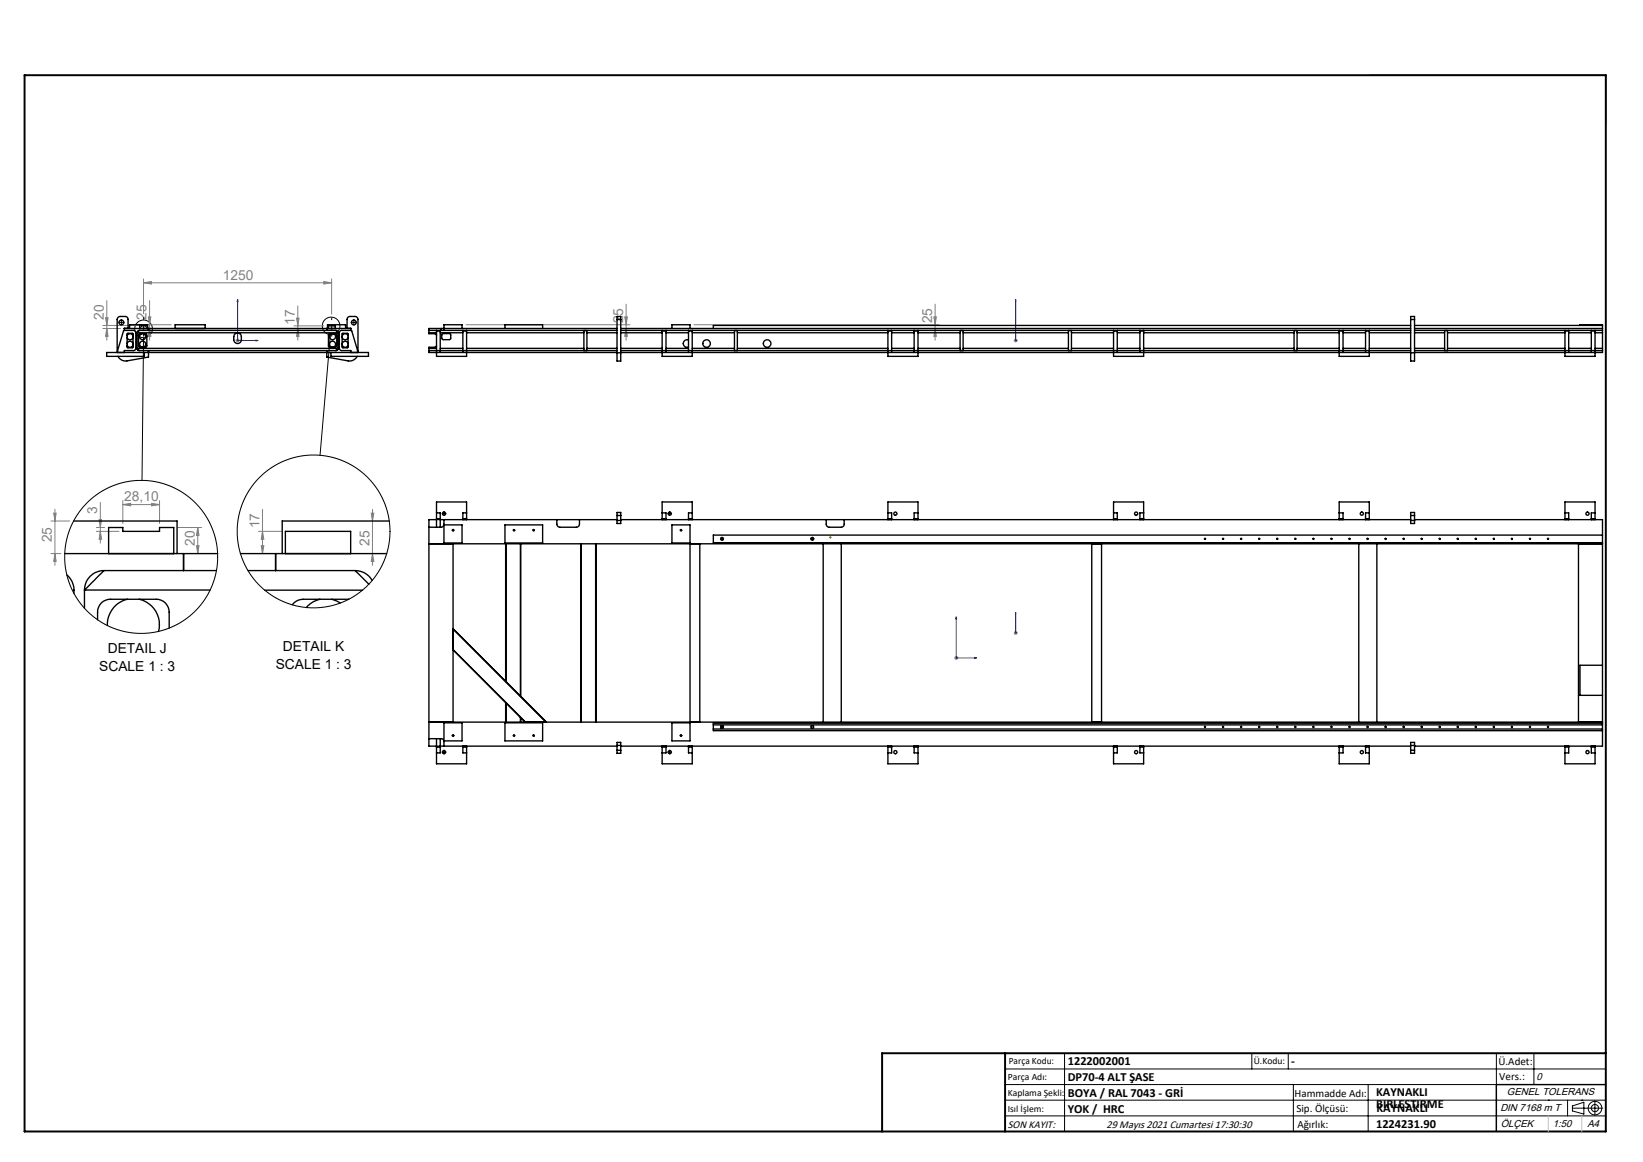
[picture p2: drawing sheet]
<svg xmlns="http://www.w3.org/2000/svg" width="420mm" height="297mm" viewBox="0 0 420 297" stroke-linecap="round" stroke-linejoin="round" font-family="sans-serif">
<g fill="none" stroke="#000" stroke-width=".26">
<path d="M350.2 19.2h60.3v12.6M30.9 82.4h.2M31 82.3v.2M36.7 86.3l-.4 36.5M84.5 85.5l-2.7 30.9M90.3 82.4h.3M90.5 82.3v.2M113.4 131.3h.2M113.5 131.2v.2M115.6 135.6a.19 .19 0 0 1 .2-.3 .19 .19 0 0 1 .2 .3 .19 .19 0 0 1-.3 .1M115.7 135.5h.2M115.8 135.4v.2"/>
<path d="M131.2 135.6l.1-.3 .2 .1 .1 .2-.3 .1M136.2 135.6l.1-.2h.2v.3h-.2M171.1 131.3h.2M171.2 131.2v.2M173.9 135.6v-.2h.3l.1 .2-.3 .1M184.2 137.8a.36 .36 0 0 1 .3-.4 .36 .36 0 0 1 .4 .4 .36 .36 0 0 1-.4 .3M184.5 137.7h.1M184.6 137.7v.1M207.3 137.8a.36 .36 0 0 1 .3-.4 .36 .36 0 0 1 .4 .4 .36 .36 0 0 1-.5 .3M207.5 137.7h.3M207.6 137.7v.1M307.9 137.8l.2-.2 .1 .2-.2 .1"/>
<path d="M312.5 137.8l.2-.2 .1 .2-.2 .1M317.1 137.8l.2-.2 .1 .2-.2 .1M321.7 137.8l.2-.2 .1 .2-.2 .1M326.3 137.8l.3-.2-.1 .3M330.9 137.8l.3-.2 .1 .2-.3 .1M335.6 137.8l.2-.2v.2l-.1 .1M340.2 137.8l.2-.2 .1 .1-.2 .2M344.8 137.8l.2-.2 .1 .2-.2 .1M349.4 137.8l.3-.2-.2 .3M354 137.8l.3-.2-.1 .3M358.6 137.8l.3-.2 .1 .2-.3 .1M363.3 137.8l.2-.2v.2l-.1 .1"/>
<path d="M367.9 137.8l.2-.2 .1 .1-.2 .2M372.5 137.8l.2-.2 .1 .2-.2 .1M377.1 137.8l.2-.2 .1 .2-.2 .1M381.7 137.8l.3-.2-.2 .3M386.3 137.8l.3-.2v.2l-.2 .1M390.9 137.8l.3-.2v.2l-.1 .1M395.6 137.8l.2-.2 .1 .2-.2 .1M113.4 192.3h.2M113.5 192.2v.1M115.6 188.1a.19 .19 0 0 1 .2-.3 .19 .19 0 0 1 .2 .3 .19 .19 0 0 1-.3 .1M115.7 188h.2M115.8 187.9v.2"/>
<path d="M131.2 188.1l.1-.3 .2 .1 .1 .2-.3 .1M136.2 188.1l.1-.2h.2v.3h-.2M171.1 192.3h.2M171.2 192.2v.1M173.9 188.1v-.2h.3l.1 .2-.3 .1M174 188h.2M174.1 187.9v.2M184.2 185.9a.36 .36 0 0 1 .3-.4 .36 .36 0 0 1 .4 .3 .36 .36 0 0 1-.4 .4M184.5 185.8h.1M184.6 185.7v.2M207.3 185.9a.36 .36 0 0 1 .3-.4 .36 .36 0 0 1 .4 .3 .36 .36 0 0 1-.5 .4M307.9 185.8l.2-.1 .1 .2h-.2"/>
<path d="M312.5 185.8l.2-.1 .1 .2h-.2M317.1 185.8l.1-.1h.2l-.2 .2M321.7 185.8l.3-.1-.2 .2M326.3 185.8l.3-.1-.1 .2M330.9 185.8l.3-.1 .1 .2h-.3M335.6 185.8l.2-.1v.2h-.1M340.2 185.8l.2-.1 .1 .1-.2 .1M344.8 185.8l.1-.1h.2l-.2 .2M349.4 185.8l.3-.1-.2 .2M354 185.8l.3-.1-.1 .2M358.6 185.8l.3-.1 .1 .2h-.3M363.3 185.8l.2-.1v.2h-.1"/>
<path d="M367.9 185.8l.2-.1 .1 .1-.2 .1M372.5 185.8l.1-.1h.2l-.2 .2M377.1 185.8l.1-.1h.2l-.2 .2M381.7 185.8l.3-.1-.2 .2M386.3 185.8l.3-.1v.2h-.2M390.9 185.8l.3-.1v.2h-.1M395.6 185.8l.2-.1 .1 .2h-.2M256.9 273.2h153.6M256.9 277.2h153.6M272.1 269.2v20M320 269.2v4M329.3 269.2v4"/>
<path d="M330.6 277.2v12M349.7 277.2v12M382.5 269.2v20M392.1 269.2v8M225.5 289.2h185M256.9 281.2h153.6M256.9 285.2h153.6M395.8 281.2h.1M400.7 281.2v4M402 283.2h7.7M402 282.7l2.9-1v3.1l-2.9-.9zM404.4 281.2h.1"/>
<path d="M407.7 281.3v3.8"/>
<circle cx="36.7" cy="84" r="2.26"/>
<circle cx="84.6" cy="83.3" r="2.25"/>
<circle cx="407.7" cy="283.2" r=".93"/>
<circle cx="407.7" cy="283.2" r="1.74"/>
</g>
<g fill="none" stroke="#00f" stroke-width=".26">
<path d="M60.7 76.5v10.5h5.3M60.7 76.5l.2 .6h-.3zM259.6 76.5v.6v-.6M259.6 76.5v10.5M65.4 86.9l.6 .1-.6 .2zM259.6 86.9v.3zM259.6 87h.1M244.4 157.7l.1 .5h-.2zM244.4 157.7v10.5h5.3M259.6 156.5v5.3M259.6 156.5v.6v-.6M249.1 168l.6 .2-.6 .1z"/>
<path d="M259.6 161.6v.3zM259.6 161.8h.1"/>
</g>
<g fill="none" stroke="#808080" stroke-width=".26">
<path d="M27.3 76.8v10.2M36.7 72.3l2-.3v.6zM36.7 71.3v8.9M36.7 72.3h48.1M38.2 76.8v10.2M76.1 78.2v8.8M82.8 72l2 .3-2 .3zM84.8 71.3v9M160.1 77.7v9.3M239 77.7v9.3M26.3 83.2h9.9M26.3 84h4.5"/>
<path d="M27 81.2h.6l-.3 2zM27.3 84l.3 2h-.6zM37.3 83h6.5M37.9 81h.7l-.4 2zM38.2 84l.4 2h-.7zM60.2 87h1M60.4 86.7l.7 .7M60.7 86.5v1M61.1 86.7l-.7 .7M75.1 83.3h7.7M75.8 81.3h.6l-.3 2zM76.1 84l.3 2h-.6z"/>
<path d="M119.1 83h41.9M159.7 81h.7l-.3 2zM160.1 84l.3 2h-.7zM177.4 83h62.7M238.7 81h.7l-.4 2zM239 84l.4 2h-.7zM259.2 87h1M259.3 86.7l.7 .7M259.6 86.5v1M260 86.7l-.7 .7M13 133.2h4.8M13.7 131.2h.7l-.4 2z"/>
<path d="M14 130.2v14.3M24.6 135.8h5.8M24.6 134.8h2.1M25.3 132.8h.7l-.4 2zM25.6 135.8l.4 2h-.7zM25.6 128.4v10.4M31.4 129l2-.3v.6zM31.4 127.9v5.9M31.4 129h9.4M38.8 128.7l2 .3-2 .3zM40.8 127.9v5.9M45.4 134.8h6.1"/>
<path d="M50.2 139.5h.7l-.3 2zM50.6 134.8l.3 2h-.7zM50.6 134.8v6.7M66.1 135.8h5.9M66.8 139.5h.7l-.4 2zM67.1 135.8l.4 2h-.7zM67.1 130.2v11.3M94.9 131.2h.7l-.4 2zM95.2 130.2v14.3M13 141.5h2.6M14 141.5l.4 2h-.7zM95.2 141.5l.4 2h-.7z"/>
<path d="M243.9 168.2h1M244.1 167.8l.7 .7M244.4 167.7v1M244.8 167.8l-.7 .7M259.2 161.8h1M259.3 161.4l.7 .7M259.6 161.3v1M260 161.4l-.7 .7"/>
</g>
<g fill="none" stroke="#000" stroke-width=".26" stroke-dasharray="15.2 1.3 1.3 1.3">
<path d="M30.8 82.4h-.5M31 82.2v-.5M31 82.6v.5M31.2 82.4h.6M90.3 82.4h-.5M90.5 82.2v-.5M90.5 82.6v.5M90.7 82.4h.5M113.3 131.3h-.3M113.5 131.1v-.3M113.5 131.5v.3M113.7 131.3h.3"/>
<path d="M115.6 135.5h.1M115.8 135.3v-.1M115.8 135.7v.1M116 135.5h.1M171 131.3h-.3M171.2 131.1v-.3M171.2 131.5v.3M171.4 131.3h.3M184.4 137.7h-.3M184.6 137.5v-.2M184.6 137.9v.2M184.8 137.7h.2"/>
<path d="M207.5 137.7h-.3M207.7 137.5v-.2M207.7 137.9v.2M207.8 137.7h.3M113.3 192.2h-.3M113.5 192v-.3M113.5 192.4v.3M113.7 192.2h.3M115.6 188h.1M115.8 187.8v-.1M115.8 188.2v.1M116 188h.1"/>
<path d="M171 192.2h-.3M171.2 192v-.3M171.2 192.4v.3M171.4 192.2h.3M173.9 188h-.1M174.1 187.8v-.1M174.1 188.2v.1M174.3 188h.1M184.4 185.8h-.3M184.6 185.6v-.2M184.6 186v.2M184.8 185.8h.2"/>
</g>
<path d="M212.1 137.3h-.1M212.3 137.1h.1M212.3 137.5v.1M212.4 137.3h.1" fill="none" stroke="#808000" stroke-width=".26" stroke-dasharray="15.2 1.3 1.3 1.3"/>
<path d="M212.1 137.3h.2M212.2 137.3v.1" fill="none" stroke="#808000" stroke-width=".26"/>
<path d="M36.7 85.9v-4.7M84.8 81.3v4.6" fill="none" stroke="#000" stroke-width=".26" stroke-dasharray="15.2 1.3 1.3 1.3" stroke-dashoffset="14.8"/>
<path d="M410.5 277.2h-28v12" fill="none" stroke="#000" stroke-width=".35"/>
<path d="M6.3 19.2h404.2v270h-404.2zM256.9 269.2v20M410.5 269.2h-185v20" fill="none" stroke="#000" stroke-width=".5"/>
<path d="M392.1 281.2h.1M395.8 285.2v4M404.4 285.2v4" fill="none" stroke="#c0c0c0" stroke-width=".26"/>
<g fill="#00f">
<path d="M259.6 86.9v.3zM259.6 76.5v.6z"/>
<path d="M65.4 86.9l.6 .1-.6 .2zM60.7 76.5l.2 .6h-.3zM259.6 156.5v.6zM259.6 161.6v.3zM249.1 168l.6 .2-.6 .1zM244.4 157.7l.1 .5h-.2z"/>
</g>
<g fill="#808080">
<path d="M38.8 128.7l2 .3-2 .3zM31.4 129l2-.3v.6z"/>
<path d="M36.7 72.3l2-.3v.6zM82.8 72l2 .3-2 .3z"/>
<path d="M25.6 135.8l.4 2h-.7zM25.3 132.8h.7l-.4 2z"/>
<path d="M159.7 81h.7l-.3 2zM160.1 84l.3 2h-.7zM238.7 81h.7l-.4 2zM239 84l.4 2h-.7zM37.9 81h.7l-.4 2zM38.2 84l.4 2h-.7zM27 81.2h.6l-.3 2zM27.3 84l.3 2h-.6zM75.8 81.3h.6l-.3 2zM76.1 84l.3 2h-.6zM13.7 131.2h.7l-.4 2zM14 141.5l.4 2h-.7zM50.6 134.8l.3 2h-.7zM50.2 139.5h.7l-.3 2zM67.1 135.8l.4 2h-.7zM66.8 139.5h.7l-.4 2zM94.9 131.2h.7l-.4 2zM95.2 141.5l.4 2h-.7z"/>
</g>
<g fill="none" stroke="#000" stroke-width=".35">
<path d="M31.7 84.5l-.1 .1-1.5 5v.5M31.7 84.5h2.5l.5 .4-.1 4.5-.4 .2h-2.4v.5M31.8 84.5v-.6h.9v-2.5l-.6-.5-1.8 .1-.3 .7v8.4M31.8 84h57.9M32.5 87.8a.78 .78 0 0 1 1.2-.4 .78 .78 0 0 1 0 1.2 .78 .78 0 0 1-1.2-.4M32.5 85.8a.78 .78 0 0 1 1.2-.4 .78 .78 0 0 1 0 1.3 .78 .78 0 0 1-1.2-.4M32.5 85.3l1.4-.1 .1 .1-.1 3.6h-1.2l-.2-.2zM33.1 84v-1h4.6v1M35 89l.6 .6M35 89l.1 .4 .5 .2M35 89h51.4M35 85.1h51.4"/>
<path d="M35 85.1v3.9M35.5 85.4l1.7-.1 .3 .2v2.9l-.1 .3-1.7 .1-.2-.3zM35.6 84.5l-.6 .6M35.6 84.5l-.5 .2-.1 .4M35.6 89.6h50.3M35.6 84.5h50.3M35.7 84v-.8h1.9v.8M36.3 85.3a.77 .77 0 0 0-.5 1.2 .77 .77 0 0 0 1.3 0 .77 .77 0 0 0-.4-1.2M36.9 90.1v1h-9.6v-1h66.9v1h-9.6v-1M38 89.6v1.7l-5.5 .9a2.25 2.25 0 0 1-2.3-1.1M38 84v.5M44.8 84v-1h7.7v1"/>
<path d="M60 85.4a.96 .96 0 0 1 1.1-.2 .96 .96 0 0 1 .6 .9v.8a.97 .97 0 0 1-1 .9 .97 .97 0 0 1-.9-.9v-1.1zM83.5 89.6v1.7l5.5 .9a2.25 2.25 0 0 0 2.3-1.1M83.5 84v.5M83.7 84v-1h4.6v1M83.8 84v-.7h1.9v.7M84 85.5l.2-.2h1.6l.2 .2 .1 2.9-.2 .3-1.7 .1-.2-.3zM84.8 85.3a.77 .77 0 0 0-.4 1.2 .77 .77 0 0 0 1.2 0 .77 .77 0 0 0-.4-1.2M85.9 84.5l.4 .1 .1 .5M85.9 84.5l.5 .6M86.4 89l-.2 .5-.3 .1M86.4 89l-.5 .6M86.4 85.1v3.9"/>
<path d="M87.5 85.3l1.3-.1 .2 .1-.1 3.6h-1.2l-.2-.2zM89 87.8a.78 .78 0 0 0-1.2-.4 .78 .78 0 0 0 0 1.2 .78 .78 0 0 0 1.2-.4M89 85.8a.78 .78 0 0 0-1.2-.4 .78 .78 0 0 0 0 1.3 .78 .78 0 0 0 1.2-.4M89.7 90.1v-.5h-2.5l-.3-.2-.2-4.5 .4-.4h2.8l1.5 5.1v.5M89.7 84.5v-.6h-1l.1-2.7 .6-.3 1.8 .1 .3 .5v8.6M109.6 89v.6M109.6 84.5v.6M109.6 85.1v.2h1.7l.3 .4M109.6 89.6h48.1M109.6 84.5h3.1M109.6 89.6v.5h48.1M109.6 89h2"/>
<path d="M109.6 85.1h2M111.6 84.5v.1M111.6 88.4l-.3 .4h-1.7v.2M111.6 84.6h.9M111.6 84.6v6.5h7.7v-6.5M112.5 84.5v.1M112.5 84.6v5.5M112.5 89h5.8M112.5 85.1h5.8M112.7 84.5h.8M112.7 84h45M112.7 84h-3.1v.5"/>
<path d="M112.7 84v.5M113 85.4l2.1-.1 .1 1.3-.3 .2-1.9-.1zM113.5 84.5h44.2M118.1 84v-1h-4.6v1.5M118.3 84.5v.1M118.3 84.6h1M118.3 84.6v5.5M119.3 84.5v.1M119.3 89h30M119.3 85.1h30M129.1 84v-1h9.6v1M149.3 89.6v-5.1h.7v5.1"/>
<path d="M150 89h7.7M150 85.1h7.7M157.7 90.2v2.1h1v-2.1M157.7 81.7v-.8h1v.8M157.7 90.2h1M157.7 81.7h1M157.7 81.7v8.5M158.7 89.6h201.9M158.7 84.5h201.9M158.7 81.7v8.5M158.7 90.1h201.9M158.7 84h201.9"/>
<path d="M158.7 89h10.6M158.7 85.1h10.6M169.3 84.5v.1M169.3 84.6h1M169.3 84.6v6.5h7.7v-6.5M170.3 84.5v.1M170.3 84.6v5.5M170.3 89h5.7M170.3 85.1h5.7M171.8 84v-1h4.6v1M176 84.5v.1M176 86.9a.96 .96 0 0 0-1.3 .9 .96 .96 0 0 0 1.3 .9"/>
<path d="M176 84.6h1M176 84.6v5.5M177 84.5v.1M177 89h10.7M177 85.1h10.7M187.7 89.6v-5.1h.8v5.1M188.5 89h38.5M188.5 85.1h38.5M227 84.5v.1M227 84.6v6.5h7.7v-6.5M227 84.6h.9M227.9 84.5v.1"/>
<path d="M227.9 84.6v5.5M227.9 89h5.8M227.9 85.1h5.8M233.7 84.5v.1M233.7 84.6h1M233.7 84.6v5.5M234.7 84.5v.1M234.7 89h10.7M234.7 85.1h10.7M245.4 89.6v-5.1h.8v5.1M246.2 89h26.9M246.2 85.1h26.9"/>
<path d="M273.1 89.6v-5.1h.8v5.1M273.9 89h10.8M273.9 85.1h10.8M284.7 84.5v.1M284.7 84.6h.9M284.7 84.6v6.5h7.6v-6.5M285.6 84.5v.1M285.6 84.6v5.5M285.6 89h5.8M285.6 85.1h5.8M291.4 84.5v.1M291.4 84.6h.9"/>
<path d="M291.4 84.6v5.5M292.3 84.5v.1M292.3 89h38.5M292.3 85.1h38.5M330.8 89.6v-5.1h.8v5.1M331.6 89h10.7M331.6 85.1h10.7M342.3 84.5v.1M342.3 84.6h1M342.3 84.6v6.5h7.7v-6.5M343.3 84.5v.1M343.3 84.6v5.5"/>
<path d="M343.3 89h5.8M343.3 85.1h5.8M349.1 84.5v.1M349.1 84.6h.9M349.1 84.6v5.5M350 84.5v.1M350 89h10.6M350 85.1h10.6M360.6 90.2v2.1h1v-2.1M360.6 81.7v-.8h1v.8M360.6 90.2h1M360.6 81.7h1"/>
<path d="M360.6 81.7v8.5M360.6 83.2h-178.2v.8M361.6 89.6h48M361.6 84.5h48M361.6 81.7v8.5M361.6 83.2h48M361.6 84h48M361.6 89h7.7M361.6 85.1h7.7M369.3 89.6v-5.1h.7v5.1M370 89h30.1M370 85.1h30.1"/>
<path d="M400.1 84.5v.1M400.1 84.6h.9M400.1 84.6v6.5h7.6v-6.5M401 84.5v.1M401 84.6v5.5M401 89h5.8M401 85.1h5.8M403.9 83.2v-.2h5.7v1.5M406.8 84.5v.1M406.8 84.6h.9M406.8 84.6v5.5M407.7 84.5v.1"/>
<path d="M407.7 89h1.9M407.7 85.1h1.9M409.6 89v.6M409.6 84.5v.6M409.6 89.6v.5h-48M409.6 85.1v3.9M18.8 133.2h26.5v8.3M99.5 133.2h-27.4v8.3M109.6 139h300M111.6 132.6v2.2M111.6 131.1h.9v1.5M111.6 132.6v-4.3h7.7v4.3"/>
<path d="M111.6 132.6h.9M112.5 132.6v2.2M113.5 132.8v1.4l-.4 .5-3.5 .1M113.5 134.2h4.6v4.6h-4.6zM115.8 139v45.6M118.3 132.6v.2M118.3 132.8h.1M118.3 132.6h1M119.3 132.6v.2M119.3 132.8h.1M119.3 131.1h-1v1.5M129.1 134.2h9.6v4.6h-9.6z"/>
<path d="M129.3 139v35.1M129.4 139v35.2M133 139v38.9M133.1 139v39M142.3 132.8l.1 1.5 .6 .5 4.7-.1 .4-.5v-1.4M148.5 139v45.6M148.6 139v45.6M152.3 139v45.6M152.4 139v45.6M157.7 131.8v-.8h1v.8M157.7 133v.8h1v-.8M157.7 131.8v1.2"/>
<path d="M157.7 132.8h-48.1v57.9h2M157.7 131.8h1M157.7 133h1M158.7 131.8v1.2M158.7 132.8h201.9M169.3 132.6v.2M169.3 131.1h1v1.5M169.3 132.6v-4.3h7.7v4.3M169.3 132.8h.1M169.3 132.6h1M170.3 132.6v.2M170.3 132.8h.1"/>
<path d="M171.8 134.2h4.6v4.6h-4.6zM176 132.6v.2M176 132.8h.1M176 132.6h1M176.4 139v45.6M177 132.6v.2M177 132.8h.1M177 131.1h-1v1.5M178.9 139v45.6M210.4 139v45.6M211.2 132.8v1.3l.1 .3 .5 .4 3.6-.1 .4-.5v-1.4M215.1 139v45.6"/>
<path d="M227 132.6v.2M227 132.6v-4.3h7.7v4.3M227 132.8h.1M227 131.1h.9v1.5M227 132.6h.9M227.9 132.6v.2M227.9 132.8h.1M233.7 132.6v.2M233.7 132.8h.1M233.7 132.6h1M234.7 132.6v.2M234.7 131.1h-1v1.5"/>
<path d="M234.7 132.8h.1M279.1 139v45.6M281.6 139v45.6M284.7 132.6v.2M284.7 132.6v-4.3h7.6v4.3M284.7 132.8h.1M284.7 131.1h.9v1.5M284.7 132.6h.9M285.6 132.6v.2M285.6 132.8h.1M291.4 132.6v.2M291.4 132.8h.1"/>
<path d="M291.4 132.6h.9M292.3 132.6v.2M292.3 131.1h-.9v1.5M292.3 132.8h.1M342.3 132.6v.2M342.3 132.6v-4.3h7.7v4.3M342.3 132.8h.1M342.3 131.1h1v1.5M342.3 132.6h1M343.3 132.6v.2M343.3 132.8h.1M347.3 139v45.6"/>
<path d="M349.1 132.6v.2M349.1 132.8h.1M349.1 132.6h.9M350 132.6v.2M350 131.1h-.9v1.5M350 132.8h.1M352 139v45.6M360.6 131.8v-.8h1v.8M360.6 133v.8h1v-.8M360.6 131.8v1.2M360.6 131.8h1M360.6 133h1"/>
<path d="M361.6 131.8v1.2M361.6 132.8h48v57.9h-48M400 132.6v.2M400 132.6v-4.3h7.7v4.3M400 132.8h.1M400 131.1h1v1.5M400 132.6h1M401 132.6v.2M401 132.8h.1M403.5 139v45.6M406.8 132.6v.2M406.8 132.8h.1"/>
<path d="M406.8 132.6h.9M407.7 132.6v.2M407.7 132.8h.1M407.7 131.1h-.9v1.5M409.6 136.8h-227.2v1.9h227.2M16.5 141.5h39.1M17.1 147a5.2 5.2 0 0 1 1.8 4.7M21.6 150.8h32.1M21.6 150.8v4.7M24.9 158.4a4.8 4.8 0 0 1 1-4.3 3.4 3.4 0 0 1 2.4-.9h11.6a3.3 3.3 0 0 1 3.4 3.3v4M26.6 145.8l-5 5M26.6 145.8a5 5 0 0 0-5 5"/>
<path d="M26.6 145.8h28.7M27.8 141.5v-6.7h3.6v1h9.4v-1h3.6v6.7M32.6 153.2a6.6 6.6 0 0 0-5.2 6.7M35.6 153.2a6.6 6.6 0 0 1 4.9 8.2M46.9 141.5v4.3M61.5 141.5h37.3M63.4 145.8h27.4M67.7 150.8h25M70.4 141.5v4.3M73 141.5v-5.7h16.6v5.7M81.8 153.2h-.1a6.4 6.4 0 0 0-3.4 2.1M84.8 153.2l2.2 .9"/>
<path d="M89.1 153.2h-11.6a3.4 3.4 0 0 0-2.8 1.4M90.8 145.8a4.9 4.9 0 0 1 4.3 2.6M90.8 145.8l3.5 3.5M115.8 160.8l23.8 23.8M115.8 160.7l23.9 23.9M115.8 166l18.5 18.6M115.8 166.1l18.4 18.5M129.3 179.6v5M129.4 179.7v4.9M409.6 170h-5.7v7.7h5.7M109.6 188.8h3.4l.5 .5v1.4M109.6 184.6h300"/>
<path d="M111.6 190.7v.3M111.6 188.8v1.9M111.6 191v4.2h7.7v-4.2M111.6 190.7h.9M111.6 191h.9M112.5 190.7v.3M112.5 188.8v1.9M112.5 191v1.4h-.9M112.5 190.7h45.2M113.5 184.7h4.6v4.7h-4.6zM118.3 190.7v.3M118.3 190.7h.1"/>
<path d="M118.3 191v1.4h1M118.3 190.7h1M118.3 191h1M119.3 190.7v.3M119.3 190.7h.1M129.1 184.7h9.6v4.7h-9.6zM133 183.4v1.2M133.1 183.4v1.2M157.7 190.5v-.7h1v.7M157.7 191.8v.7h1v-.7M157.7 190.5v1.3M157.7 190.5h1"/>
<path d="M157.7 191.8h1M158.7 190.5v1.3M158.7 190.7h201.9M169.3 190.7v.3M169.3 190.7h.1M169.3 191v4.2h7.7v-4.2M169.3 190.7h1M169.3 191h1M170.3 190.7v.3M170.3 190.7h.1M170.3 191v1.4h-1M171.8 184.7h4.6v4.7h-4.6z"/>
<path d="M176 190.7v.3M176 190.7h.1M176 191v1.4h1M176 190.7h1M176 191h1M177 190.7v.3M177 190.7h.1M182.4 185.3h227.2M182.4 186.3h227.2M227 190.7v.3M227 190.7h.1M227 191v4.2h7.7v-4.2"/>
<path d="M227 190.7h.9M227 191h.9M227.9 190.7v.3M227.9 190.7h.1M227.9 191v1.4h-.9M233.7 190.7v.3M233.7 190.7h.1M233.7 191v1.4h1M233.7 190.7h1M233.7 191h1M234.7 190.7v.3M234.7 190.7h.1"/>
<path d="M284.7 190.7v.3M284.7 190.7h.1M284.7 191v4.2h7.6v-4.2M284.7 190.7h.9M284.7 191h.9M285.6 190.7v.3M285.6 190.7h.1M285.6 191v1.4h-.9M291.4 190.7v.3M291.4 190.7h.1M291.4 191v1.4h.9M291.4 190.7h.9"/>
<path d="M291.4 191h.9M292.3 190.7v.3M292.3 190.7h.1M342.3 190.7v.3M342.3 190.7h.1M342.3 191v4.2h7.7v-4.2M342.3 190.7h1M342.3 191h1M343.3 190.7v.3M343.3 190.7h.1M343.3 191v1.4h-1M349.1 190.7v.3"/>
<path d="M349.1 190.7h.1M349.1 191v1.4h.9M349.1 190.7h.9M349.1 191h.9M350 190.7v.3M350 190.7h.1M360.6 190.5v-.7h1v.7M360.6 191.8v.7h1v-.7M360.6 190.5v1.3M360.6 190.5h1M360.6 191.8h1M361.6 190.5v1.3"/>
<path d="M400 190.7v.3M400 190.7h.1M400 191v4.2h7.7v-4.2M400 190.7h1M400 191h1M401 190.7v.3M401 190.7h.1M401 191v1.4h-1M406.8 190.7v.3M406.8 190.7h.1M406.8 191v1.4h.9M406.8 190.7h.9"/>
<path d="M406.8 191h.9M407.7 190.7v.3M407.7 190.7h.1M409.6 184.9h-227.2v1.9h227.2"/>
<circle cx="31" cy="82.4" r=".62"/>
<circle cx="36.5" cy="88" r=".76"/>
<circle cx="85" cy="88" r=".76"/>
<circle cx="90.5" cy="82.4" r=".61"/>
<circle cx="180.6" cy="87.8" r=".96"/>
<circle cx="196.1" cy="87.8" r=".97"/>
<circle cx="113.5" cy="131.3" r=".42"/>
<circle cx="115.8" cy="135.5" r=".15"/>
<circle cx="131.4" cy="135.5" r=".16"/>
<circle cx="136.4" cy="135.5" r=".16"/>
<circle cx="171.2" cy="131.3" r=".41"/>
<circle cx="174.1" cy="135.5" r=".16"/>
<circle cx="184.6" cy="137.7" r=".33"/>
<circle cx="207.6" cy="137.7" r=".33"/>
<circle cx="228.9" cy="131.3" r=".39"/>
<circle cx="290.4" cy="131.3" r=".41"/>
<circle cx="308" cy="137.7" r=".13"/>
<circle cx="312.6" cy="137.7" r=".13"/>
<circle cx="317.3" cy="137.7" r=".13"/>
<circle cx="321.9" cy="137.7" r=".14"/>
<circle cx="326.5" cy="137.7" r=".13"/>
<circle cx="331.1" cy="137.7" r=".13"/>
<circle cx="335.7" cy="137.7" r=".13"/>
<circle cx="340.3" cy="137.7" r=".13"/>
<circle cx="345" cy="137.7" r=".13"/>
<circle cx="348.1" cy="131.3" r=".41"/>
<circle cx="349.6" cy="137.7" r=".14"/>
<circle cx="354.2" cy="137.7" r=".13"/>
<circle cx="358.8" cy="137.7" r=".13"/>
<circle cx="363.4" cy="137.7" r=".13"/>
<circle cx="368" cy="137.7" r=".13"/>
<circle cx="372.6" cy="137.7" r=".14"/>
<circle cx="377.3" cy="137.7" r=".14"/>
<circle cx="381.9" cy="137.7" r=".13"/>
<circle cx="386.5" cy="137.7" r=".13"/>
<circle cx="391.1" cy="137.7" r=".13"/>
<circle cx="395.7" cy="137.7" r=".13"/>
<circle cx="405.8" cy="131.3" r=".42"/>
<circle cx="113.5" cy="192.3" r=".42"/>
<circle cx="115.8" cy="188" r=".15"/>
<circle cx="131.4" cy="188" r=".16"/>
<circle cx="136.4" cy="188" r=".16"/>
<circle cx="171.2" cy="192.2" r=".41"/>
<circle cx="174.1" cy="188" r=".16"/>
<circle cx="184.6" cy="185.8" r=".33"/>
<circle cx="207.6" cy="185.8" r=".33"/>
<circle cx="228.9" cy="192.3" r=".39"/>
<circle cx="290.4" cy="192.2" r=".41"/>
<circle cx="308" cy="185.8" r=".13"/>
<circle cx="312.6" cy="185.8" r=".13"/>
<circle cx="317.3" cy="185.8" r=".13"/>
<circle cx="321.9" cy="185.8" r=".14"/>
<circle cx="326.5" cy="185.8" r=".13"/>
<circle cx="331.1" cy="185.8" r=".13"/>
<circle cx="335.7" cy="185.8" r=".13"/>
<circle cx="340.3" cy="185.8" r=".13"/>
<circle cx="345" cy="185.8" r=".14"/>
<circle cx="348.1" cy="192.2" r=".41"/>
<circle cx="349.6" cy="185.8" r=".14"/>
<circle cx="354.2" cy="185.8" r=".13"/>
<circle cx="358.8" cy="185.8" r=".13"/>
<circle cx="363.4" cy="185.8" r=".13"/>
<circle cx="368" cy="185.8" r=".13"/>
<circle cx="372.6" cy="185.8" r=".14"/>
<circle cx="377.3" cy="185.8" r=".14"/>
<circle cx="381.9" cy="185.8" r=".13"/>
<circle cx="386.5" cy="185.8" r=".13"/>
<circle cx="391.1" cy="185.8" r=".13"/>
<circle cx="395.7" cy="185.8" r=".13"/>
<circle cx="405.8" cy="192.3" r=".42"/>
</g>
<g fill="none" stroke="#000" stroke-width=".26">
<circle cx="80.2" cy="135.8" r="19.5"/>
<circle cx="36.1" cy="142.3" r="19.6"/>
</g>
<g font-size="3.5" fill="#808080">
<text x="57" y="71.5">1250</text>
<text x="26.5" y="81.7" transform="rotate(-90 26.5 81.7)">20</text>
<text x="37.5" y="81.7" transform="rotate(-90 37.5 81.7)">25</text>
<text x="75.4" y="83.1" transform="rotate(-90 75.4 83.1)">17</text>
<text x="159.3" y="82.6" transform="rotate(-90 159.3 82.6)">25</text>
<text x="238.3" y="82.6" transform="rotate(-90 238.3 82.6)">25</text>
<text x="24.9" y="131.3" transform="rotate(-90 24.9 131.3)">3</text>
<text x="31.7" y="128.2">28,10</text>
<text x="66.3" y="135.1" transform="rotate(-90 66.3 135.1)">17</text>
<text x="13.3" y="138.6" transform="rotate(-90 13.3 138.6)">25</text>
<text x="49.8" y="139.6" transform="rotate(-90 49.8 139.6)">20</text>
<text x="94.5" y="139.5" transform="rotate(-90 94.5 139.5)">25</text>
</g>
<g font-size="3.5">
<text x="27.5" y="166.9">DETAIL J</text>
<text x="72.3" y="166.4">DETAIL K</text>
<text x="25.4" y="171.4">SCALE 1 : 3</text>
<text x="70.5" y="170.9">SCALE 1 : 3</text>
</g>
<g font-size="3.2">
<text x="272.9" y="272.3">1222002001</text>
<text x="330" y="272.2">-</text>
<text x="272.9" y="280.3">BOYA / RAL 7043 - GRİ</text>
<text x="272.9" y="276.3">DP70-4 ALT ŞASE</text>
<text x="351.8" y="280">KAYNAKLI</text>
<text x="272.9" y="284.4">YOK / HRC</text>
<text x="351.8" y="283.2">BIRLESTIRME</text>
<text x="351.9" y="284.3">KAYNAKLI</text>
<text x="351.8" y="288.3">1224231.90</text>
</g>
<g font-size="2.8">
<text x="383" y="272.2">Ü.Adet:</text>
<text x="330.9" y="280.3">Hammadde Adı:</text>
<text x="383.3" y="276">Vers.:</text>
<text x="331.4" y="284.3">Sip. Ölçüsü:</text>
<text x="257.6" y="288.3">SON KAYIT:</text>
<text x="282.8" y="288.3">29 Mayıs 2021 Cumartesi 17:30:30</text>
<text x="331.6" y="288.3">Ağırlık:</text>
</g>
<g font-size="2.6">
<text x="392.8" y="276">0</text>
<text x="385.2" y="279.9">GENEL TOLERANS</text>
<text x="383.5" y="284">DIN 7168 m T</text>
<text x="383.6" y="288.1">ÖLÇEK</text>
<text x="396.9" y="288.1">1:50</text>
<text x="405.8" y="288.1">A4</text>
</g>
<g font-size="2.5">
<text x="257.9" y="272">Parça Kodu:</text>
<text x="320.5" y="272">Ü.Kodu:</text>
<text x="257.6" y="280">Kaplama Şekli:</text>
<text x="257.6" y="276">Parça Adı:</text>
<text x="257.6" y="284.1">Isıl İşlem:</text>
</g>
</svg>
